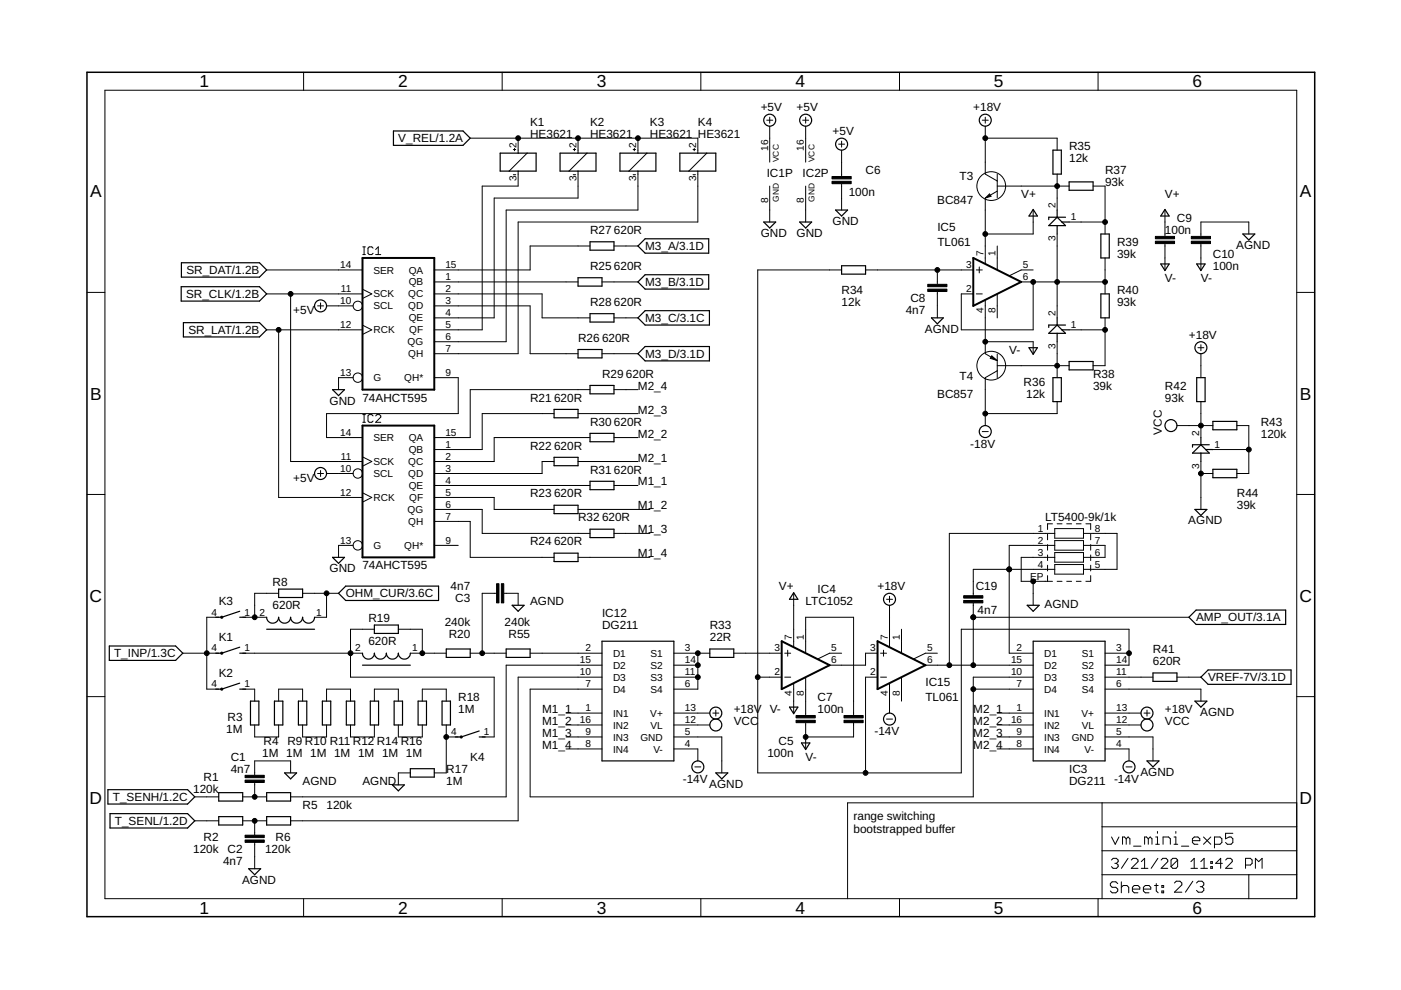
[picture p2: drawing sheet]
<svg xmlns="http://www.w3.org/2000/svg" width="297mm" height="210mm" viewBox="0 0 297 210" stroke-linecap="round" stroke-linejoin="round" font-family="sans-serif">
<g fill="none" stroke="#000" stroke-width=".21">
<path d="M22.2 19.1h252.7v171.4h-252.7zM64.4 15.3v3.8M106.5 15.3v3.8M148.6 15.3v3.8M190.7 15.3v3.8M232.8 15.3v3.8M99.7 29.3h48.3v3.2M108.8 31.7h.5M108.8 37h.5M109.1 31.5v.5M109.9 29.3v3.2M109.9 36.3v3.2h-7.7v30.4h-10.1"/>
<path d="M111.8 32.5l-3.9 3.8M121.5 31.7h.5M121.5 37h.5M121.8 31.5v.5M122.6 29.3v3.2M122.6 36.3v5.7h-17.8v25.4h-12.7M124.5 32.5l-3.9 3.8M134.2 31.7h.5M134.2 37h.5M134.5 31.5v.5M135.3 29.3v3.2M135.3 36.3v8.2h-28v28h-15.2"/>
<path d="M137.2 32.5l-3.9 3.8M146.9 31.7h.5M146.9 37h.5M147.2 31.5v.5M148 36.3v10.8h-38.1v27.9h-17.8M149.9 32.5l-3.9 3.8M162.6 25.5h1.2M163.2 24.8v1.3M163.2 26.8v7.6M163.2 39.5v7.6M170.2 25.5h1.2M170.8 24.8v1.3"/>
<path d="M170.8 26.8v7.6M170.8 39.5v7.6M177.8 30.6h1.3M178.4 29.9v1.3M178.4 31.8v5.6M178.4 38.9v5.6M208.3 25.5h1.2M208.9 24.8v1.3M208.9 26.8v10.1l2.5 1.5M208.9 29.3h15.2v2.5M211.4 36.9v5M211.4 39.5h15.3"/>
<path d="M224.1 36.9v7.6M231.8 39.5h2.5v10.1M56.5 57.2h20.4M76.9 54h.6M76.9 52.3h.6M77.2 52.3v1.7M79.1 52.6l-.3-.3h-.5l-.3 .3v1.1l.3 .3h.5l.3-.3M79.7 54h1M79.7 52.9l.5-.6v1.7M92.1 59.8h30.5M125.1 52.2h-12.7v5h-20.3M127.6 59.8h7.7"/>
<path d="M130.2 52.2h5.1M178.4 57.2h-17.7v106.7h43.1v-30.5h35.6v7.6h-5.1M183.5 57.2h22.9M198.7 57.2v3.1M207 57.2h1.3M207.6 56.6v1.3M208.9 42l.9-.9 .3 .5zM209.8 41.3l-.4 .4 .6-.2M211.4 40.5l-2.5 1.5v13.9M211.4 52.2v4.9M216.5 59.8h17.8M219.1 57.2h-2.6l-2.4 1.2"/>
<path d="M219.1 59.8v10.1h-15.3v-7.6h2.6M219.1 44.5v5.1h-10.2M224.1 49.6v17.8M226.7 47.1h7.6M234.3 54.7v7.6M247 44.5v5.6M247 51.6v5.6M254.6 51.6v5.6M264.8 49.6v-2.5h-10.2v3M18.4 62h3.8M56.5 62.3h20.4M56.5 69.9h20.4"/>
<path d="M59.1 69.9v35.6h17.8M61.6 62.3v35.6h15.3M67.3 64.9h1.3M68 64.2v1.3M69.2 64.9h5.7M76.9 61.3l1.9 1-1.9 1M76.9 68.9l1.9 1-1.9 1M92.1 62.3h22.8v5.1h10.2M92.1 64.9h20.3v10.1h10.2M127.6 75h7.7M130.2 67.4h5.1M198.7 61.8v5.6"/>
<path d="M207 62.3h1.3M208.9 63.7v11.3l2.5 1.5M208.9 72.5h10.2v2.5M210.2 75.6l.8 .6-.9-.3M210.3 75.5l1.1 .9-1.4-.4zM211.4 78.6l-2.5 1.5v10.1M211.4 62.4v5M211.4 75.1v5M211.4 77.5h15.3M224.1 72.5v7.6M226.7 69.9h7.6M234.3 67.4v10.1h-2.5"/>
<path d="M254 73.7h1.2M254.6 73.1v1.3M254.6 75v5.1M274.9 62h3.8M68 99.8v1.2M74.9 80.1h-3.1v2.5M76.9 96.9l1.9 1-1.9 .9M76.9 89.5h.6M76.9 87.9h.6M77.2 87.9v1.6M79.1 88.2l-.3-.3h-.5l-.3 .3v1.1l.3 .2h.5l.3-.2M79.7 88.2l.2-.3h.6l.2 .3v.2l-1 1.1h1"/>
<path d="M92.1 80.1h5.1v7.6h-28v5.1h7.7M117.5 87.7h-15.3v7.6h-10.1M117.5 97.9h-2.6v2.5h-22.8M122.6 97.9h12.7M122.6 87.7h12.7M125.1 92.8h-20.3v5.1h-12.7M125.1 82.6h-25.4v10.2h-7.6M130.2 92.8h5.1M130.2 82.6h5.1M208.3 91.5h1.2M224.1 85.2v2.5h-15.2M249.5 90.2h7.7"/>
<path d="M254.6 85.2v7.6M254.6 97.9v10.1M257.2 95.3h7.6M262.2 90.2h2.6v10.2h-2.6M18.4 104.8h3.8M67.3 100.4h1.3M69.2 100.4h5.7M74.9 115.6h-3.1v2.6M76.9 104.5l1.9 1-1.9 1M92.1 108h10.1v5.1h22.9M92.1 115.6h5.1M92.1 110.6h7.6v7.6h17.8"/>
<path d="M92.1 102.9h33M92.1 105.5h12.7v2.5h12.7M122.6 118.2h15.2M122.6 108h15.2M130.2 113.1h7.6M130.2 102.9h5.1M222.1 113.3v1.1M222.1 115.5v1.1M222.1 117.7v1.2M222.1 119.8v1.3M223.1 111.1h-1v1.2M223.6 115.6h-9.6v22.9h5.1"/>
<path d="M223.6 113.1h-22.3v27.9M223.6 118.2h-7.1v5.1h6.6M223.6 112.1h6.1v2h-6.1zM223.6 114.6h6.1v2h-6.1zM223.6 117.2h6.1v2h-6.1zM223.6 119.7h6.1v2h-6.1zM224.1 111.1h1.1M226.2 111.1h1M228.2 111.1h1M229.7 115.6h4.6v2.6h-4.6M229.7 113.1h7.1v7.6h-7.1M230.2 111.1h1v1.2"/>
<path d="M231.2 113.3v1.1M231.2 115.5v1.1M231.2 117.7v1.2M231.2 119.8v1.3M254.6 100.4h2.6M274.9 104.8h3.8M38.8 138.5h7.6M46.4 130.9h-2.6v15.2h2.6M51.5 138.5h25.4M51.5 130.9h5M59.1 125.8h-5.1v5.1M64.2 125.8h7.6"/>
<path d="M69.2 125.8v5.1h-2.5M79.4 133.4h-5.1v10.2h30.5v12.7h-2.6M84.5 133.4h5v5.1M87 138.5h7.6M99.7 138.5h7.6M105.3 125.8h-3.1v12.7M106.8 125.8h3.1v2.5M112.4 138.5h15.2M142.9 138.5h7.6M148 138.5v7.6h-5.1M155.6 138.5h10.1M166.4 138.5h1.2"/>
<path d="M167 137.9v1.2M168.3 125.8v11.3M170.8 138.4v-7.5h10.2v20.8M178.4 138.5h-2.5l-2.5 1.2M186.1 138.5h-2.6v2.5h-7.6M186.7 138.5h1.3M187.3 137.9v1.2M188 127.1h1.2M188.6 126.4v1.3M188.6 128.3v8.8M191.1 133.4v5M198.7 138.5h-2.5l-2.5 1.2"/>
<path d="M206.4 130.9h45.7M206.4 127.8v13.2M219.1 123.3v5M222.1 122v1.3M223.6 120.7h-17.2v5.6M224.1 123.3h1.1M226.2 123.3h1M228.2 123.3h1M231.2 122v1.3h-1M234.3 138.5h5.1M18.4 147.7h3.8M51.5 146.1h2.5v2.6"/>
<path d="M54 153.7v2.6h5.1v-2.6M59.1 148.7v-2.6h5.1v2.6M64.2 153.7v2.6h5v-2.6M69.2 148.7v-2.6h5.1v2.6M74.3 153.7v2.6h5.1v-2.6M79.4 148.7v-2.6h5.1v2.6M84.5 153.7v2.6h5v-2.6M89.5 148.7v-2.6h5.1v2.6M94.6 153.7v10.2h-2.5M94.6 156.3h2.6M120 156.3h7.6M120 151.2h7.6"/>
<path d="M120 153.7h7.6M120 158.8h7.6M127.6 143.6h-17.7v30.4h-48.3M127.6 141h-20.3v28h-45.7M142.9 143.6h5.1M142.9 141h5.1M142.9 158.8h5.1v2.5M142.9 156.3h10.1v7.6M142.9 151.2h7.6M142.9 153.7h7.6M151.1 151.2h1.3M151.8 150.6v1.2"/>
<path d="M160.7 143.6h5M166.4 143.6h1.2M168.3 144.9v6.3M170.8 143.6v8.1M170.8 153.2v5.6M181 153.2v3.1h-10.2M186.1 143.6h-2.6v20.3M186.7 143.6h1.3M188 152.5h1.2M188.6 144.9v6.3M191.1 143.6v5.1M196.2 141h22.9"/>
<path d="M206.4 146.1h12.7M211.4 156.3h7.7M211.4 151.2h7.7M211.4 153.7h7.7M211.4 158.8h7.7M219.1 143.6h-12.7v25.4h-94v-22.9h15.2M234.3 143.6h10.2M234.3 146.1h20.3v2.6M234.3 156.3h10.2v5M234.3 151.2h7.6M234.3 158.8h5.1v2.5M234.3 153.7h7.6"/>
<path d="M242.5 151.2h1.3M243.2 150.6v1.2M249.5 143.6h5.1M274.9 147.7h3.8M41.3 169h5.1M41.3 174h5.1M51.5 169h5M51.5 174h5M54 165.9v3.1M54 174v3.1M54 178.6v5.6M61.6 163.9v-2.6h-7.6v3.1"/>
<path d="M87 163.9h-2.5v2.5M147.3 162.6h1.3M233.7 170.2v20.3M233.7 175.3h41.2M235.7 177.5l.8 1.5 .7-1.5M238.7 162.6h1.3M238.8 177.8l-.4-.3h-.4v1.5M238.8 177.8v1.2M238.8 177.8l.4-.3 .4 .3v1.2M240.3 179.4h1.6M243.5 177.8l-.4-.3h-.4v1.5M243.5 177.8v1.2"/>
<path d="M243.5 177.8l.4-.3 .3 .3v1.2M245 177.5h.4v1.5M245 179h.8M245.4 176.3v.4M246.6 179v-1.5h1.2l.3 .3v1.2M248.9 177.5h.4v1.5M248.9 179h.8M249.3 176.3v.4M250.5 179.4h1.5M252.8 178.2h1.6v-.4l-.4-.3h-.8l-.4 .3v.8l.4 .4h.8M255.2 177.5l1.5 1.5M256.7 177.5l-1.5 1.5"/>
<path d="M257.5 179h1.2l.4-.4v-.8l-.4-.3h-1.2v2.3M261.4 176.7h-1.6v1.1l.8-.3h.4l.4 .3v.8l-.4 .4h-.8l-.4-.4M274.9 170.2h-95.2v20.3M64.4 190.5v3.9M106.5 190.5v3.9M148.6 190.5v3.9M190.7 190.5v3.9M232.8 190.5v3.9M233.7 185.5h41.2M233.7 180.4h41.2M235.6 182.4l.4-.4h.7l.4 .4v.3l-.4 .3M236.4 183h.3"/>
<path d="M236.7 183l.4 .4v.3l-.4 .4h-.7l-.4-.4M237 187.3l-.4-.3h-.8l-.4 .3v.4l.4 .4h.8l.4 .4v.4l-.4 .4h-.8l-.4-.4M237.7 187v2.3M237.7 188.1l.4-.4h.8l.4 .4v1.2M239.2 182l-1.4 2.1M239.9 182.4l.3-.4h.7l.4 .4v.3l-1.4 1.4h1.4M240.1 188.5h1.6v-.4l-.4-.4h-.8l-.4 .4v.8l.4 .4h.8M242 182.7l.7-.7v2.1M242 184.1h1.4M242.4 188.5h1.6v-.4l-.4-.4h-.8l-.4 .4v.8l.4 .4h.8M244.8 187.7h.8M245.2 187.3v1.6l.4 .4"/>
<path d="M245.5 182l-1.4 2.1M246.2 182.4l.3-.4h.7l.4 .4v.3l-1.4 1.4h1.4M246.3 187.7h.4v.4h-.4zM246.3 188.9h.4v.4h-.4zM249 187.2l.4-.4h.8l.4 .4v.4l-1.6 1.6h1.6M249.7 182.4l-.4-.4h-.7l-.3 .4v1.3M249.7 182.4v1.3l-.4 .4h-.7l-.3-.4M249.7 182.4l-1.4 1.3M252.5 184.1h1.4M252.5 182.7l.7-.7v2.1M252.9 186.8l-1.6 2.4M253.7 187.2l.4-.4h.7l.4 .4v.4l-.4 .4"/>
<path d="M254.5 188h.3M254.6 184.1h1.4M254.6 182.7l.7-.7v2.1M254.8 188l.4 .4v.4l-.4 .4h-.7l-.4-.4M256.7 182.7h.3v.3h-.3zM256.7 183.7h.3v.4h-.3zM259.2 183h-1.5l1.1-1v2.1M259.9 182.4l.3-.4h.7l.4 .4v.3l-1.4 1.4h1.4M264.1 183.4h1l.4-.4v-.6l-.4-.4h-1v2.1M264.8 185.5v5M266.2 184.1v-2.1l.7 .7 .7-.7v2.1"/>
<circle cx="210.2" cy="39.5" r="3"/>
<circle cx="75.9" cy="64.9" r=".99"/>
<circle cx="210.2" cy="77.5" r="3"/>
<circle cx="75.9" cy="80.1" r=".99"/>
<circle cx="75.9" cy="100.4" r=".99"/>
<circle cx="75.9" cy="115.6" r=".99"/>
</g>
<g fill="none" stroke="#000" stroke-width=".25">
<path d="M83.4 27.8h14.8l1.5 1.5-1.5 1.5h-14.8zM106 32.5h7.7v3.8h-7.7zM118.7 32.5h7.7v3.8h-7.7zM131.4 32.5h7.7v3.8h-7.7zM144.1 32.5h7.7v3.8h-7.7zM223.2 31.8h1.8v5.1h-1.8zM226.7 38.6h5.1v1.7h-5.1zM38.5 55.7h16.5l1.5 1.5-1.5 1.6h-16.5zM122.6 58.9h5v1.8h-5zM125.1 51.3h5.1v1.7h-5.1zM135.3 59.8l1.5-1.5h13.5v3h-13.5zM135.3 52.2l1.5-1.6h13.5v3.1h-13.5z"/>
<path d="M161.9 47.1h2.6l-1.3 1.2zM169.5 47.1h2.6l-1.3 1.2zM177.2 44.5h2.5l-1.3 1.3zM178.4 56.3h5.1v1.8h-5.1zM219.1 44.4l.8 1.4h-1.7zM224.1 44.5v1.6M224.1 47.8v1.8M224.1 46.1l1.8 1.7h-3.5zM225.1 47.1h1.6M225.9 46.1h-3.5v.5M233.4 49.6h1.8v5.1h-1.8zM246.1 56h1.8l-.9 1.4z"/>
<path d="M247 44.4l.9 1.4h-1.8zM253.7 56h1.8l-.9 1.4zM263.5 49.6h2.5l-1.2 1.3zM38.4 60.8h16.6l1.5 1.5-1.5 1.5h-16.6zM38.9 68.4h16.1l1.5 1.5-1.5 1.5h-16.1zM122.6 74.1h5v1.8h-5zM125.1 66.5h5.1v1.8h-5.1zM135.3 75l1.5-1.5h13.6v3h-13.6zM135.3 67.4l1.5-1.5h13.6v3h-13.6zM197.5 67.4h2.5l-1.3 1.3zM218.2 73.7h1.7l-.8 1.4zM224.1 67.4v1.5"/>
<path d="M224.1 70.7v1.8M224.1 68.9l1 1M224.1 68.9l-1.7 1.8h3.5l-.8-.8M225.1 69.9h1.6M225.9 68.9h-3.5v.5M226.7 76.6h5.1v1.8h-5.1zM233.4 62.3h1.8v5.1h-1.8zM70.5 82.6h2.5l-1.2 1.3zM117.5 86.8h5.1v1.8h-5.1zM117.5 97h5.1v1.7h-5.1zM125.1 81.7h5.1v1.8h-5.1zM125.1 91.9h5.1v1.8h-5.1z"/>
<path d="M223.2 80.1h1.8v5.1h-1.8zM253.7 80.1h1.8v5.1h-1.8zM254.6 92.8v1.5M254.6 96.1v1.8M254.6 94.3l1.8 1.8h-3.6zM255.6 95.3h1.6M256.4 94.3h-3.6v.5M257.2 89.3h5v1.8h-5zM257.2 99.5h5v1.8h-5zM70.5 118.2h2.5l-1.2 1.2zM117.5 107.1h5.1v1.8h-5.1zM117.5 117.3h5.1v1.8h-5.1z"/>
<path d="M125.1 102h5.1v1.8h-5.1zM125.1 112.2h5.1v1.8h-5.1zM253.3 108h2.6l-1.3 1.3zM23.2 137h14l1.6 1.5-1.6 1.5h-14zM50.8 137.2l-3.8 1.3h-1.3M50.8 138.5h1.3M50.8 129.6l-3.8 1.3h-1.3M50.8 130.9h1.3M56.5 130.9a1.27 1.27 0 0 0 1.3 1.2 1.27 1.27 0 0 0 1.3-1.2 1.27 1.27 0 0 0 1.2 1.2 1.27 1.27 0 0 0 1.3-1.2 1.27 1.27 0 0 0 1.3 1.2 1.27 1.27 0 0 0 1.3-1.2 1.27 1.27 0 0 0 1.2 1.2 1.27 1.27 0 0 0 1.3-1.2M56.5 133.4h10.2M59.1 124.9h5.1v1.8h-5.1zM71.8 125.8l1.5-1.5h19.7v3h-19.7z"/>
<path d="M76.9 138.5a1.26 1.26 0 0 0 1.2 1.3 1.26 1.26 0 0 0 1.3-1.3 1.27 1.27 0 0 0 1.2 1.3 1.27 1.27 0 0 0 1.3-1.3 1.27 1.27 0 0 0 1.3 1.3 1.27 1.27 0 0 0 1.3-1.3 1.27 1.27 0 0 0 1.2 1.3 1.27 1.27 0 0 0 1.3-1.3M79.4 132.5h5.1v1.8h-5.1zM94.6 137.6h5.1v1.8h-5.1zM107.3 137.6h5.1v1.8h-5.1zM108.6 128.3h2.5l-1.2 1.3zM127.6 136h15.3v25.3h-15.3zM150.5 137.6h5.1v1.8h-5.1zM168.3 125.7l.9 1.4h-1.8zM217.8 128.3h2.5l-1.2 1.3zM219.1 136h15.2v25.3h-15.2zM252.1 130.9l1.5-1.6h19v3.1h-19zM50.8 144.8l-3.8 1.3h-1.3"/>
<path d="M50.8 146.1h1.3M53.1 148.7h1.8v5h-1.8zM58.2 148.7h1.8v5h-1.8zM63.3 148.7h1.7v5h-1.7zM68.3 148.7h1.8v5h-1.8zM73.4 148.7h1.8v5h-1.8zM76.9 141h10.1M78.5 148.7h1.8v5h-1.8zM83.6 148.7h1.7v5h-1.7zM88.6 148.7h1.8v5h-1.8zM93.7 148.7h1.8v5h-1.8zM101.6 155l-3.8 1.3h-1.3"/>
<path d="M101.6 156.3h1.3M167.4 149.9h1.8l-.9 1.4zM169.9 157.5h1.8l-.9 1.4zM244.5 142.7h5v1.8h-5zM253.3 148.7h2.6l-1.3 1.2zM254.6 143.6l1.5-1.6h17.6v3.1h-17.6zM22.9 167.4h16.9l1.5 1.6-1.5 1.5h-16.9zM23.3 172.5h16.5l1.5 1.5-1.5 1.6h-16.5zM46.4 168.1h5.1v1.7h-5.1zM46.4 173.1h5.1v1.8h-5.1zM56.5 168.1h5.1v1.7h-5.1zM56.5 173.1h5.1v1.8h-5.1z"/>
<path d="M60.3 163.9h2.6l-1.3 1.2zM83.2 166.4h2.5l-1.2 1.3zM87 163h5.1v1.8h-5.1zM151.8 163.9h2.5l-1.3 1.2zM243.2 161.3h2.5l-1.2 1.3zM52.7 184.2h2.6l-1.3 1.3z"/>
<circle cx="163.2" cy="25.5" r="1.27"/>
<circle cx="170.8" cy="25.5" r="1.27"/>
<circle cx="178.4" cy="30.6" r="1.27"/>
<circle cx="208.9" cy="25.5" r="1.27"/>
<circle cx="68" cy="64.9" r="1.27"/>
<circle cx="254.6" cy="73.7" r="1.27"/>
<circle cx="208.9" cy="91.5" r="1.27"/>
<circle cx="248.3" cy="90.2" r="1.27"/>
<circle cx="68" cy="100.4" r="1.27"/>
<circle cx="188.6" cy="127.1" r="1.27"/>
<circle cx="151.8" cy="153.7" r="1.27"/>
<circle cx="151.8" cy="151.2" r="1.27"/>
<circle cx="188.6" cy="152.5" r="1.27"/>
<circle cx="243.2" cy="153.7" r="1.27"/>
<circle cx="243.2" cy="151.2" r="1.27"/>
<circle cx="148" cy="162.6" r="1.27"/>
<circle cx="239.4" cy="162.6" r="1.27"/>
</g>
<path d="M18.4 15.3h260.3v179.1h-260.3z" fill="none" stroke="#000" stroke-width=".32"/>
<g fill="none" stroke="#000" stroke-width=".42">
<path d="M76.9 54.7h15.2v27.9h-15.2zM206.4 54.7l10.1 5.1-10.1 5.1zM76.9 90.2h15.2v28h-15.2zM165.7 136l10.2 5-10.2 5.1zM186.1 136l10.1 5-10.1 5.1z"/>
<circle cx="47" cy="130.9" r=".13"/>
<circle cx="47" cy="138.5" r=".13"/>
<circle cx="47" cy="146.1" r=".13"/>
<circle cx="97.8" cy="156.3" r=".13"/>
</g>
<g fill="#000" stroke="#000" stroke-width=".21">
<path d="M176.4 38.4h4.1v.5h-4.1zM176.4 37.4h4.1v.5h-4.1zM245 51.1h4v.5h-4zM245 50.1h4v.5h-4zM252.6 51.1h4v.5h-4zM252.6 50.1h4v.5h-4zM196.7 60.3h4.1v.5h-4.1zM196.7 61.3h4.1v.5h-4.1zM105.3 123.8h.5v4h-.5zM106.3 123.8h.5v4h-.5zM204.3 126.3h4.1v.5h-4.1zM204.3 127.3h4.1v.5h-4.1z"/>
<path d="M168.8 151.7h4v.5h-4zM168.8 152.7h4v.5h-4zM178.9 151.7h4.1v.5h-4.1zM178.9 152.7h4.1v.5h-4.1zM52 165.4h4v.5h-4zM52 164.4h4v.5h-4zM52 177.1h4v.5h-4zM52 178.1h4v.5h-4z"/>
</g>
<g fill="#000" stroke="#000" stroke-width=".21">
<circle cx="109.9" cy="29.3" r=".51"/>
<circle cx="122.6" cy="29.3" r=".51"/>
<circle cx="135.3" cy="29.3" r=".51"/>
<circle cx="208.9" cy="29.3" r=".51"/>
<circle cx="224.1" cy="39.5" r=".51"/>
<circle cx="198.7" cy="57.2" r=".51"/>
<circle cx="208.9" cy="49.6" r=".51"/>
<circle cx="219.1" cy="59.8" r=".51"/>
<circle cx="224.1" cy="59.8" r=".51"/>
<circle cx="234.3" cy="47.1" r=".51"/>
<circle cx="234.3" cy="59.8" r=".51"/>
<circle cx="59.1" cy="69.9" r=".51"/>
<circle cx="61.6" cy="62.3" r=".51"/>
<circle cx="208.9" cy="72.5" r=".51"/>
<circle cx="224.1" cy="77.5" r=".51"/>
<circle cx="234.3" cy="69.9" r=".51"/>
<circle cx="208.9" cy="87.7" r=".51"/>
<circle cx="254.6" cy="90.2" r=".51"/>
<circle cx="264.8" cy="95.3" r=".51"/>
<circle cx="254.6" cy="100.4" r=".51"/>
<circle cx="43.8" cy="138.5" r=".51"/>
<circle cx="54" cy="130.9" r=".51"/>
<circle cx="69.2" cy="125.8" r=".51"/>
<circle cx="74.3" cy="138.5" r=".51"/>
<circle cx="89.5" cy="138.5" r=".51"/>
<circle cx="102.2" cy="138.5" r=".51"/>
<circle cx="148" cy="138.5" r=".51"/>
<circle cx="206.4" cy="130.9" r=".51"/>
<circle cx="214" cy="120.7" r=".51"/>
<circle cx="219.1" cy="123.3" r=".51"/>
<circle cx="239.4" cy="138.5" r=".51"/>
<circle cx="94.6" cy="156.3" r=".51"/>
<circle cx="148" cy="141" r=".51"/>
<circle cx="148" cy="143.6" r=".51"/>
<circle cx="160.7" cy="143.6" r=".51"/>
<circle cx="170.8" cy="156.3" r=".51"/>
<circle cx="201.3" cy="141" r=".51"/>
<circle cx="206.4" cy="141" r=".51"/>
<circle cx="206.4" cy="146.1" r=".51"/>
<circle cx="54" cy="169" r=".51"/>
<circle cx="54" cy="174" r=".51"/>
<circle cx="183.5" cy="163.9" r=".51"/>
</g>
<g font-size="3.7">
<text x="42.3" y="18.5">1</text>
<text x="84.4" y="18.5">2</text>
<text x="126.5" y="18.5">3</text>
<text x="168.6" y="18.5">4</text>
<text x="210.7" y="18.5">5</text>
<text x="252.9" y="18.5">6</text>
<text x="19.1" y="41.9">A</text>
<text x="275.6" y="41.9">A</text>
<text x="19.1" y="84.7">B</text>
<text x="275.6" y="84.7">B</text>
<text x="19" y="127.6">C</text>
<text x="275.5" y="127.6">C</text>
<text x="19" y="170.4">D</text>
<text x="275.5" y="170.4">D</text>
<text x="42.3" y="193.7">1</text>
<text x="84.4" y="193.7">2</text>
<text x="126.5" y="193.7">3</text>
<text x="168.6" y="193.7">4</text>
<text x="210.7" y="193.7">5</text>
<text x="252.9" y="193.7">6</text>
</g>
<g font-size="2.5">
<text x="161.3" y="23.6">+5V</text>
<text x="168.9" y="23.6">+5V</text>
<text x="206.4" y="23.6">+18V</text>
<text x="112.4" y="29.3">HE3621</text>
<text x="112.4" y="26.8">K1</text>
<text x="125.1" y="29.3">HE3621</text>
<text x="125.1" y="26.8">K2</text>
<text x="137.8" y="29.3">HE3621 HE3621</text>
<text x="137.8" y="26.8">K3</text>
<text x="148" y="26.8">K4</text>
<text x="176.5" y="28.7">+5V</text>
<text x="84.4" y="30.2">V_REL/1.2A</text>
<text x="226.7" y="34.4">12k</text>
<text x="226.7" y="31.8">R35</text>
<text x="162.6" y="37.5">IC1P</text>
<text x="170.2" y="37.5">IC2P</text>
<text x="180" y="41.6">100n</text>
<text x="183.5" y="36.9">C6</text>
<text x="203.4" y="38.2">T3</text>
<text x="216.5" y="42">V+</text>
<text x="234.3" y="39.5">93k</text>
<text x="234.3" y="36.9">R37</text>
<text x="247" y="42">V+</text>
<text x="176.5" y="47.7">GND</text>
<text x="198.7" y="43.3">BC847</text>
<text x="249.5" y="47.1">C9</text>
<text x="125.1" y="49.6">R27</text>
<text x="130.2" y="49.6">620R</text>
<text x="136.8" y="53">M3_A/3.1D</text>
<text x="161.3" y="50.2">GND</text>
<text x="168.9" y="50.2">GND</text>
<text x="198.7" y="52.1">TL061</text>
<text x="198.7" y="49">IC5</text>
<text x="236.8" y="52.1">R39</text>
<text x="247" y="49.6">100n</text>
<text x="262.1" y="52.8">AGND</text>
<text x="39.5" y="58.1">SR_DAT/1.2B</text>
<text x="125.1" y="57.2">R25</text>
<text x="130.2" y="57.2">620R</text>
<text x="236.8" y="54.7">39k</text>
<text x="247" y="59.8">V-</text>
<text x="254.6" y="59.8">V-</text>
<text x="257.2" y="57.2">100n</text>
<text x="257.2" y="54.7">C10</text>
<text x="39.4" y="63.2">SR_CLK/1.2B</text>
<text x="125.1" y="64.8">R28</text>
<text x="130.2" y="64.8">620R</text>
<text x="136.8" y="60.7">M3_B/3.1D</text>
<text x="178.4" y="64.8">12k</text>
<text x="178.4" y="62.3">R34</text>
<text x="193" y="64.1">C8</text>
<text x="236.8" y="64.8">93k</text>
<text x="236.8" y="62.3">R40</text>
<text x="39.9" y="70.8">SR_LAT/1.2B</text>
<text x="62.2" y="66.6">+5V</text>
<text x="136.8" y="68.3">M3_C/3.1C</text>
<text x="192" y="66.6">4n7</text>
<text x="196.1" y="70.6">AGND</text>
<text x="252.1" y="71.8">+18V</text>
<text x="122.6" y="72.5">R26</text>
<text x="127.6" y="72.5">620R</text>
<text x="136.8" y="75.9">M3_D/3.1D</text>
<text x="214" y="75">V-</text>
<text x="127.6" y="80.1">R29</text>
<text x="132.7" y="80.1">620R</text>
<text x="135.3" y="82.6">M2_4</text>
<text x="203.4" y="80.6">T4</text>
<text x="217" y="81.9">R36</text>
<text x="231.8" y="82.6">39k</text>
<text x="231.8" y="80.1">R38</text>
<text x="247" y="82.6">R42</text>
<text x="69.9" y="85.8">GND</text>
<text x="76.8" y="85.2">74AHCT595</text>
<text x="112.4" y="85.2">R21</text>
<text x="117.5" y="85.2">620R</text>
<text x="135.3" y="87.7">M2_3</text>
<text x="198.7" y="84.4">BC857</text>
<text x="217.6" y="84.4">12k</text>
<text x="247" y="85.2">93k</text>
<text x="112.4" y="95.3">R22</text>
<text x="117.5" y="95.3">620R</text>
<text x="125.1" y="90.2">R30</text>
<text x="130.2" y="90.2">620R</text>
<text x="135.3" y="92.8">M2_2</text>
<text x="205.7" y="94.9">-18V</text>
<text x="246.4" y="92.1" transform="rotate(-90 246.4 92.1)">VCC</text>
<text x="267.3" y="92.8">120k</text>
<text x="267.3" y="90.2">R43</text>
<text x="125.1" y="100.4">R31</text>
<text x="130.2" y="100.4">620R</text>
<text x="135.3" y="97.9">M2_1</text>
<text x="62.2" y="102.2">+5V</text>
<text x="112.4" y="105.5">R23</text>
<text x="117.5" y="105.5">620R</text>
<text x="135.3" y="102.9">M1_1</text>
<text x="262.2" y="105.5">R44</text>
<text x="122.6" y="110.6">R32</text>
<text x="127.6" y="110.6">620R</text>
<text x="135.3" y="108">M1_2</text>
<text x="135.3" y="113.1">M1_3</text>
<text x="221.6" y="110.6">LT5400-9k/1k</text>
<text x="251.9" y="111.2">AGND</text>
<text x="262.2" y="108">39k</text>
<text x="112.4" y="115.6">R24</text>
<text x="117.5" y="115.6">620R</text>
<text x="135.3" y="118.2">M1_4</text>
<text x="57.8" y="124.3">R8</text>
<text x="69.9" y="121.3">GND</text>
<text x="76.8" y="120.7">74AHCT595</text>
<text x="95.5" y="125">4n7</text>
<text x="165.1" y="125">V+</text>
<text x="173.3" y="125.8">IC4</text>
<text x="186" y="125.2">+18V</text>
<text x="206.9" y="125">C19</text>
<text x="46.4" y="128.3">K3</text>
<text x="57.8" y="129.1">620R</text>
<text x="73.3" y="126.7">OHM_CUR/3.6C</text>
<text x="78.1" y="131.9">R19</text>
<text x="96.5" y="127.6">C3</text>
<text x="112.4" y="128.3">AGND</text>
<text x="127.6" y="130.9">IC12</text>
<text x="170.8" y="128.3">LTC1052</text>
<text x="207.3" y="130.1">4n7</text>
<text x="221.5" y="129">AGND</text>
<text x="253.6" y="131.8">AMP_OUT/3.1A</text>
<text x="46.4" y="135.9">K1</text>
<text x="78.1" y="136.7">620R</text>
<text x="94.3" y="132.6">240k</text>
<text x="95.1" y="135.2">R20</text>
<text x="107" y="132.6">240k</text>
<text x="107.8" y="135.2">R55</text>
<text x="127.6" y="133.4">DG211</text>
<text x="150.5" y="135.9">22R</text>
<text x="150.5" y="133.4">R33</text>
<text x="24.2" y="139.4">T_INP/1.3C</text>
<text x="46.4" y="143.6">K2</text>
<text x="244.5" y="141">620R</text>
<text x="244.5" y="138.5">R41</text>
<text x="97.2" y="148.6">R18</text>
<text x="173.3" y="148.6">C7</text>
<text x="196.2" y="148.6">TL061</text>
<text x="196.2" y="145.5">IC15</text>
<text x="256.1" y="144.5">VREF-7V/3.1D</text>
<text x="48" y="155.5">1M</text>
<text x="48.3" y="153">R3</text>
<text x="97.2" y="151.2">1M</text>
<text x="114.9" y="151.2">M1_1</text>
<text x="114.9" y="153.7">M1_2</text>
<text x="155.6" y="151.2">+18V V-</text>
<text x="155.6" y="153.7">VCC</text>
<text x="173.3" y="151.2">100n</text>
<text x="185.4" y="155.9">-14V</text>
<text x="206.4" y="151.2">M2_1</text>
<text x="206.4" y="153.7">M2_2</text>
<text x="247" y="151.2">+18V</text>
<text x="247" y="153.7">VCC</text>
<text x="254.5" y="151.8">AGND</text>
<text x="48.9" y="161.3">C1</text>
<text x="55.6" y="160.6">1M 1M 1M 1M 1M 1M 1M</text>
<text x="55.9" y="158">R4</text>
<text x="61" y="158">R9 R10 R11 R12 R14 R16</text>
<text x="99.7" y="161.3">K4</text>
<text x="114.9" y="156.3">M1_3</text>
<text x="114.9" y="158.8">M1_4</text>
<text x="162.7" y="160.6">100n</text>
<text x="165.1" y="158">C5</text>
<text x="170.8" y="161.3">V-</text>
<text x="206.4" y="156.3">M2_3</text>
<text x="206.4" y="158.8">M2_4</text>
<text x="43.2" y="165.7">R1</text>
<text x="48.9" y="163.9">4n7</text>
<text x="64.1" y="166.4">AGND</text>
<text x="76.8" y="166.4">AGND</text>
<text x="94.6" y="166.4">1M</text>
<text x="94.6" y="163.9">R17</text>
<text x="144.8" y="166">-14V</text>
<text x="150.4" y="167.1">AGND</text>
<text x="226.7" y="166.4">DG211</text>
<text x="226.7" y="163.9">IC3</text>
<text x="236.2" y="166">-14V</text>
<text x="241.8" y="164.5">AGND</text>
<text x="23.9" y="169.8">T_SENH/1.2C</text>
<text x="41" y="168.2">120k</text>
<text x="64.1" y="171.5">R5</text>
<text x="69.2" y="171.5">120k</text>
<text x="181" y="173.9">range switching</text>
<text x="24.4" y="174.9">T_SENL/1.2D</text>
<text x="43.2" y="178.4">R2</text>
<text x="58.4" y="178.4">R6</text>
<text x="181" y="176.6">bootstrapped buffer</text>
<text x="41" y="180.9">120k</text>
<text x="47.3" y="183.4">4n7</text>
<text x="48.3" y="180.9">C2</text>
<text x="56.2" y="180.9">120k</text>
<text x="51.3" y="187.4">AGND</text>
</g>
<g font-size="2.1">
<text x="109.5" y="31.5" transform="rotate(-90 109.5 31.5)">2</text>
<text x="122.2" y="31.5" transform="rotate(-90 122.2 31.5)">2</text>
<text x="134.9" y="31.5" transform="rotate(-90 134.9 31.5)">2</text>
<text x="147.6" y="31.5" transform="rotate(-90 147.6 31.5)">2</text>
<text x="162.8" y="32" transform="rotate(-90 162.8 32)">16</text>
<text x="170.5" y="32" transform="rotate(-90 170.5 32)">16</text>
<text x="109.5" y="38.5" transform="rotate(-90 109.5 38.5)">3</text>
<text x="122.2" y="38.5" transform="rotate(-90 122.2 38.5)">3</text>
<text x="134.9" y="38.5" transform="rotate(-90 134.9 38.5)">3</text>
<text x="147.6" y="38.5" transform="rotate(-90 147.6 38.5)">3</text>
<text x="162.8" y="43" transform="rotate(-90 162.8 43)">8</text>
<text x="170.5" y="43" transform="rotate(-90 170.5 43)">8</text>
<text x="223.8" y="44.2" transform="rotate(-90 223.8 44.2)">2</text>
<text x="227" y="46.7">1</text>
<text x="223.8" y="51.2" transform="rotate(-90 223.8 51.2)">3</text>
<text x="72.1" y="56.9">14</text>
<text x="79.2" y="58">SER</text>
<text x="86.7" y="58">QA</text>
<text x="94.4" y="59.4">1</text>
<text x="94.4" y="56.9">15</text>
<text x="204.8" y="56.9">3</text>
<text x="208.5" y="54.3" transform="rotate(-90 208.5 54.3)">7</text>
<text x="211.1" y="54.3" transform="rotate(-90 211.1 54.3)">1</text>
<text x="216.9" y="56.9">5</text>
<text x="216.9" y="59.4">6</text>
<text x="72.1" y="64.5">10</text>
<text x="72.3" y="62">11</text>
<text x="79.2" y="65.6">SCL</text>
<text x="79.2" y="63.1">SCK</text>
<text x="86.6" y="63.1">QC</text>
<text x="86.6" y="65.6">QD</text>
<text x="86.7" y="60.5">QB</text>
<text x="94.4" y="62">2</text>
<text x="94.4" y="64.5">3</text>
<text x="204.8" y="62">2</text>
<text x="72.1" y="69.6">12</text>
<text x="79.2" y="70.7">RCK</text>
<text x="86.7" y="68.1">QE</text>
<text x="86.8" y="70.7">QF</text>
<text x="94.4" y="67">4</text>
<text x="94.4" y="69.6">5</text>
<text x="208.5" y="66.4" transform="rotate(-90 208.5 66.4)">4</text>
<text x="211.1" y="66.4" transform="rotate(-90 211.1 66.4)">8</text>
<text x="223.8" y="67" transform="rotate(-90 223.8 67)">2</text>
<text x="227" y="69.6">1</text>
<text x="86.4" y="73.2">QG</text>
<text x="86.6" y="75.8">QH</text>
<text x="94.4" y="72.1">6</text>
<text x="94.4" y="74.6">7</text>
<text x="223.8" y="74" transform="rotate(-90 223.8 74)">3</text>
<text x="72.1" y="79.7">13</text>
<text x="79.2" y="80.8">G</text>
<text x="85.7" y="80.8">QH*</text>
<text x="94.4" y="79.7">9</text>
<text x="72.1" y="92.4">14</text>
<text x="79.2" y="93.5">SER</text>
<text x="86.7" y="93.5">QA</text>
<text x="94.4" y="95">1</text>
<text x="94.4" y="92.4">15</text>
<text x="254.3" y="92.4" transform="rotate(-90 254.3 92.4)">2</text>
<text x="257.5" y="95">1</text>
<text x="72.1" y="100">10</text>
<text x="72.3" y="97.5">11</text>
<text x="79.2" y="101.2">SCL</text>
<text x="79.2" y="98.6">SCK</text>
<text x="86.6" y="98.6">QC</text>
<text x="86.6" y="101.2">QD</text>
<text x="86.7" y="96.1">QB</text>
<text x="94.4" y="97.5">2</text>
<text x="94.4" y="100">3</text>
<text x="254.3" y="99.4" transform="rotate(-90 254.3 99.4)">3</text>
<text x="72.1" y="105.1">12</text>
<text x="79.2" y="106.2">RCK</text>
<text x="86.7" y="103.7">QE</text>
<text x="86.8" y="106.2">QF</text>
<text x="94.4" y="102.6">4</text>
<text x="94.4" y="105.1">5</text>
<text x="94.4" y="107.7">6</text>
<text x="86.4" y="108.8">QG</text>
<text x="86.6" y="111.3">QH</text>
<text x="94.4" y="110.2">7</text>
<text x="220.1" y="112.7">1</text>
<text x="232.1" y="112.7">8</text>
<text x="72.1" y="115.3">13</text>
<text x="79.2" y="116.4">G</text>
<text x="85.7" y="116.4">QH*</text>
<text x="94.4" y="115.3">9</text>
<text x="220.1" y="115.3">2</text>
<text x="220.1" y="117.8">3</text>
<text x="232.1" y="117.8">6</text>
<text x="232.1" y="115.3">7</text>
<text x="218.4" y="122.9">EP</text>
<text x="220.1" y="120.4">4</text>
<text x="232.1" y="120.4">5</text>
<text x="44.8" y="130.5">4</text>
<text x="51.8" y="130.5">1</text>
<text x="55" y="130.5">2</text>
<text x="67" y="130.5">1</text>
<text x="167.9" y="135.6" transform="rotate(-90 167.9 135.6)">7</text>
<text x="170.5" y="135.6" transform="rotate(-90 170.5 135.6)">1</text>
<text x="188.2" y="135.6" transform="rotate(-90 188.2 135.6)">7</text>
<text x="190.8" y="135.6" transform="rotate(-90 190.8 135.6)">1</text>
<text x="44.8" y="138.1">4</text>
<text x="51.8" y="138.1">1</text>
<text x="75.3" y="138.1">2</text>
<text x="87.4" y="138.1">1</text>
<text x="122.9" y="140.7">15</text>
<text x="122.9" y="143.2">10</text>
<text x="124.1" y="138.1">2</text>
<text x="130" y="139.2">D1</text>
<text x="130" y="141.8">D2</text>
<text x="137.9" y="139.2">S1</text>
<text x="137.9" y="141.8">S2</text>
<text x="145.2" y="138.1">3</text>
<text x="145.2" y="140.7">14</text>
<text x="145.2" y="143.2">11</text>
<text x="164.2" y="143.2">2</text>
<text x="164.2" y="138.1">3</text>
<text x="176.2" y="138.1">5</text>
<text x="176.2" y="140.7">6</text>
<text x="184.5" y="143.2">2</text>
<text x="184.5" y="138.1">3</text>
<text x="196.6" y="138.1">5</text>
<text x="196.6" y="140.7">6</text>
<text x="214.4" y="140.7">15</text>
<text x="214.4" y="143.2">10</text>
<text x="215.5" y="138.1">2</text>
<text x="221.4" y="139.2">D1</text>
<text x="221.4" y="141.8">D2</text>
<text x="229.3" y="139.2">S1</text>
<text x="229.3" y="141.8">S2</text>
<text x="236.6" y="138.1">3</text>
<text x="236.6" y="140.7">14</text>
<text x="236.6" y="143.2">11</text>
<text x="44.8" y="145.7">4</text>
<text x="51.8" y="145.7">1</text>
<text x="124.1" y="145.7">7</text>
<text x="130" y="144.3">D3</text>
<text x="130" y="146.9">D4</text>
<text x="137.9" y="144.3">S3</text>
<text x="137.9" y="146.9">S4</text>
<text x="145.2" y="145.7">6</text>
<text x="167.9" y="147.6" transform="rotate(-90 167.9 147.6)">4</text>
<text x="170.5" y="147.6" transform="rotate(-90 170.5 147.6)">8</text>
<text x="188.2" y="147.6" transform="rotate(-90 188.2 147.6)">4</text>
<text x="190.8" y="147.6" transform="rotate(-90 190.8 147.6)">8</text>
<text x="215.5" y="145.7">7</text>
<text x="221.4" y="144.3">D3</text>
<text x="221.4" y="146.9">D4</text>
<text x="229.3" y="144.3">S3</text>
<text x="229.3" y="146.9">S4</text>
<text x="236.6" y="145.7">6</text>
<text x="95.6" y="155.9">4</text>
<text x="102.6" y="155.9">1</text>
<text x="122.9" y="153.4">16</text>
<text x="124.1" y="150.8">1</text>
<text x="124.1" y="155.9">9</text>
<text x="130" y="151.9">IN1</text>
<text x="130" y="154.5">IN2</text>
<text x="137.9" y="151.9">V+</text>
<text x="137.9" y="154.5">VL</text>
<text x="145.2" y="150.8">13</text>
<text x="145.2" y="153.4">12</text>
<text x="145.2" y="155.9">5</text>
<text x="214.4" y="153.4">16</text>
<text x="215.5" y="150.8">1</text>
<text x="215.5" y="155.9">9</text>
<text x="221.4" y="151.9">IN1</text>
<text x="221.4" y="154.5">IN2</text>
<text x="229.3" y="151.9">V+</text>
<text x="229.3" y="154.5">VL</text>
<text x="236.6" y="150.8">13</text>
<text x="236.6" y="153.4">12</text>
<text x="236.6" y="155.9">5</text>
<text x="124.1" y="158.4">8</text>
<text x="130" y="157">IN3</text>
<text x="130" y="159.6">IN4</text>
<text x="135.8" y="157">GND</text>
<text x="138.5" y="159.6">V-</text>
<text x="145.2" y="158.4">4</text>
<text x="215.5" y="158.4">8</text>
<text x="221.4" y="157">IN3</text>
<text x="221.4" y="159.6">IN4</text>
<text x="227.2" y="157">GND</text>
<text x="230" y="159.6">V-</text>
<text x="236.6" y="158.4">4</text>
</g>
<g font-size="1.8">
<text x="165.1" y="34.4" transform="rotate(-90 165.1 34.4)">VCC</text>
<text x="172.7" y="34.4" transform="rotate(-90 172.7 34.4)">VCC</text>
<text x="165.1" y="42.8" transform="rotate(-90 165.1 42.8)">GND</text>
<text x="172.7" y="42.8" transform="rotate(-90 172.7 42.8)">GND</text>
</g>
</svg>
